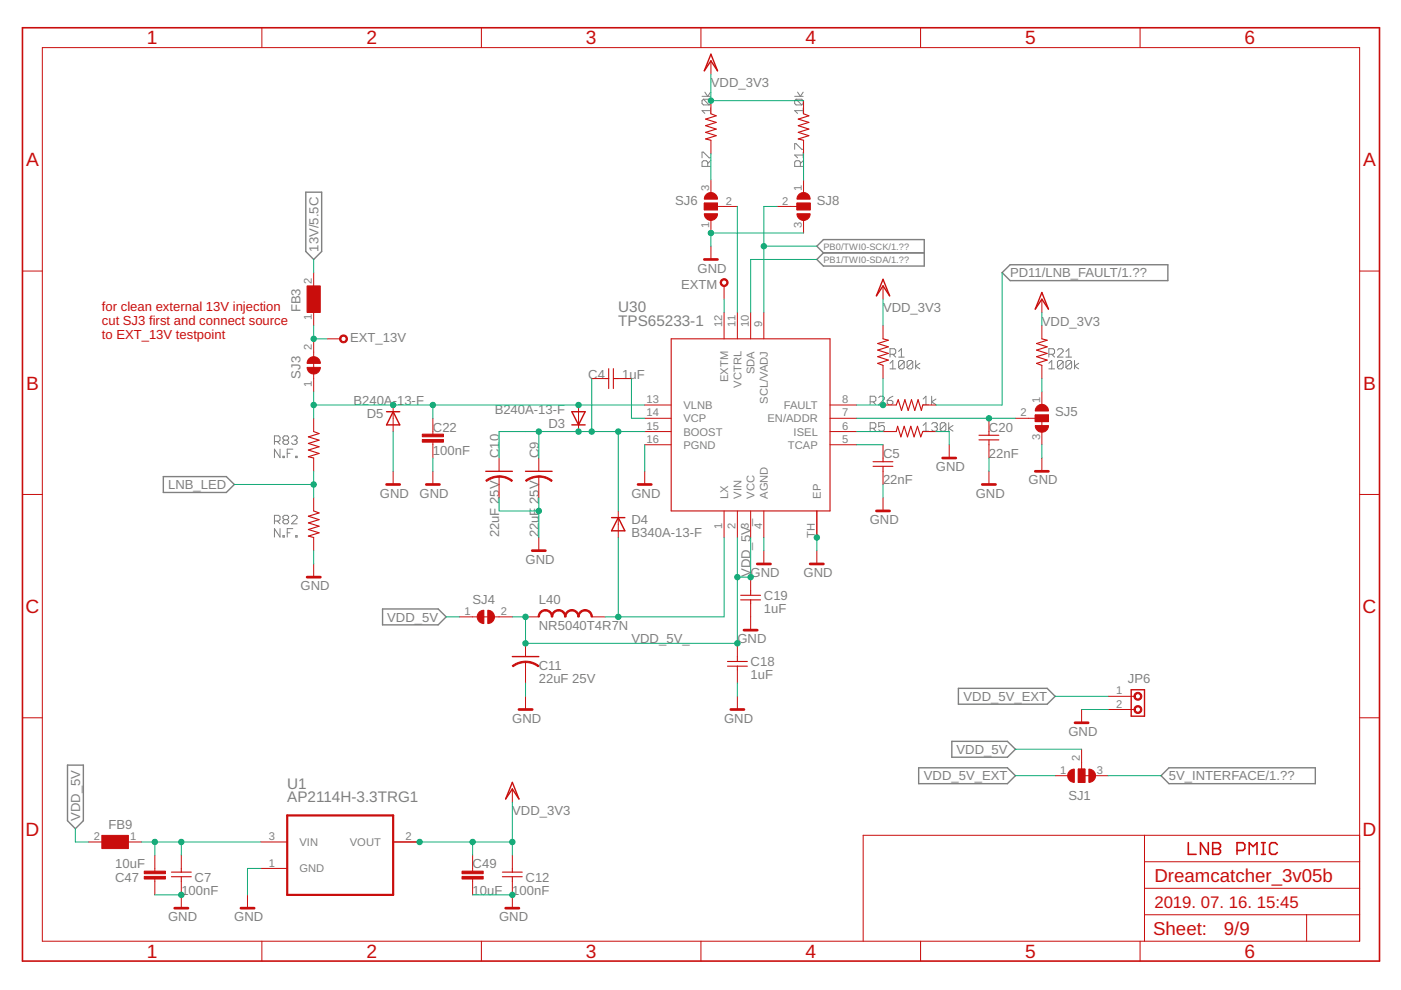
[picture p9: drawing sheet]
<svg xmlns="http://www.w3.org/2000/svg" width="297mm" height="210mm" viewBox="0 0 297 210" stroke-linecap="round" stroke-linejoin="round" font-family="sans-serif">
<g fill="none" stroke="#808080" stroke-width=".21">
<path d="M149.4 19.5l.7 .9 .5-.9M169.1 19.5l.6 .9 .6-.9M148.8 33.5v-1.2h.3l1.2 1.2h.3M148.8 20.4h1.8M149.1 21h1.2l.3 .3v.6l-.3 .3M149.1 21l-.3 .3v.6l.3 .3h1.2M149.1 21l1.2 1.2M150.1 35.3v-.9l-.4-.3h-.6l-.3 .3v.9h1.8M150.6 23.5h-1.8l.6 .5M150.6 22.9v1.1M150.6 34.1l-.5 .6M168.5 20.4h1.8"/>
<path d="M168.5 31.7v-1.2h.3l1.2 1.2h.3M168.8 21l-.3 .3v.6l.3 .3h1.2M168.8 21h1.2l.3 .3v.6l-.3 .3M168.8 21l1.2 1.2M169.7 35.3v-.9l-.3-.3h-.6l-.3 .3v.9h1.8M170.3 23.5h-1.8l.6 .5M170.3 22.9v1.1M170.3 32.3v1.2M170.3 34.1l-.6 .6M170.3 32.9h-1.8l.6 .6M188.7 77l.6-.6v1.8M188.7 78.2h1.2"/>
<path d="M188.7 75.1h.9l.3-.3v-.6l-.3-.3h-.9v1.8M189.3 75.1l.6 .6M190.5 74.5l.6-.6v1.8M190.5 75.7h1.2M191.7 76.7v1.2l-.3 .3h-.6l-.3-.3M191.7 76.7l-.3-.3h-.6l-.3 .3v1.2M191.7 76.7l-1.2 1.2M193.5 76.7v1.2l-.3 .3h-.6l-.3-.3M193.5 76.7l-.3-.3h-.6l-.3 .3v1.2M193.5 76.7l-1.2 1.2M194.1 76.4v1.8M195 77l-.9 .6 .9 .6"/>
<path d="M222.4 78.2h1.2M222.4 77l.6-.6v1.8M222.4 75.1h.9l.3-.3v-.6l-.3-.3h-.9v1.8M223 75.1l.6 .6M224.2 74.2l.3-.3h.6l.3 .3v.3l-1.2 1.2h1.2M225.4 76.7v1.2l-.3 .3h-.6l-.3-.3M225.4 76.7l-.3-.3h-.6l-.3 .3v1.2M225.4 76.7l-1.2 1.2M226 75.7h1.2M226 74.5l.6-.6v1.8M227.2 76.7v1.2l-.3 .3h-.6l-.3-.3M227.2 76.7l-.3-.3h-.6l-.3 .3v1.2"/>
<path d="M227.2 76.7l-1.2 1.2M227.8 76.4v1.8M228.7 77l-.9 .6 .9 .6M58.2 93.6h.9l.3-.3v-.6l-.3-.3h-.9v1.8M58.8 93.6l.6 .6M59.4 95.2v1.8l-1.2-1.8v1.8M60 96.7h.3v.3h-.3zM60.3 93.3l-.3-.3v-.3l.3-.3h.6l.3 .3v.3l-.3 .3M60.3 93.3l-.3 .3v.3l.3 .3h.6l.3-.3v-.3l-.3-.3M60.3 93.3h.6M60.9 96.1h.6M61.8 92.7l.3-.3h.6l.3 .3v.3l-.3 .3"/>
<path d="M62.1 95.2h-1.2v1.8M62.4 93.3h.3M62.7 96.7h.3v.3h-.3zM62.7 93.3l.3 .3v.3l-.3 .3h-.6l-.3-.3M184.5 90.8h.9l.3-.3v-.6l-.3-.3h-.9v1.8M184.5 85.2h.9l.3-.3v-.6l-.3-.3h-.9v1.8M185.1 90.8l.6 .6M185.1 85.2l.6 .6M186.3 84.3l.3-.3h.6l.3 .3v.3l-1.2 1.2h1.2M187.5 89.6h-1.2v.9l.6-.3h.3l.3 .3v.6l-.3 .3h-.6l-.3-.3M188.1 84.9h.9l.3 .3v.3l-.3 .3h-.6l-.3-.3zM189.3 84l-.6 .3-.6 .6"/>
<path d="M195.7 90.2l.6-.6v1.8M195.7 84.6l.6-.6v1.8M195.7 91.4h1.2M195.7 85.8h1.2M197.5 89.9l.3-.3h.6l.3 .3v.3l-.3 .3M197.5 84v1.8M198.1 90.5h.3M198.4 90.5l.3 .3v.3l-.3 .3h-.6l-.3-.3M198.4 84.6l-.9 .6 .9 .6M200.5 89.9v1.2l-.3 .3h-.6l-.3-.3M200.5 89.9l-.3-.3h-.6l-.3 .3v1.2M200.5 89.9l-1.2 1.2"/>
<path d="M201.1 89.6v1.8M202.1 90.2l-1 .6 1 .6M58.2 110.5h.9l.3-.3v-.6l-.3-.3h-.9v1.8M58.8 110.5l.6 .6M59.4 112.1v1.8l-1.2-1.8v1.8M60 113.6h.3v.3h-.3zM60.3 110.2l-.3-.3v-.3l.3-.3h.6l.3 .3v.3l-.3 .3M60.3 110.2l-.3 .3v.3l.3 .3h.6l.3-.3v-.3l-.3-.3M60.3 110.2h.6M60.9 113h.6M61.8 109.6l.3-.3h.6l.3 .3v.3l-1.2 1.2h1.2M62.1 112.1h-1.2v1.8"/>
<path d="M62.7 113.6h.3v.3h-.3z"/>
</g>
<path d="M64.8 40.7h3.4v12.6l-1.7 1.7-1.7-1.7zM174.6 50.8h21.4v5.6h-21.4l-1.4-1.4 1.4-1.4-1.4-1.4zM174.6 53.6h21.4M212.5 57.8l1.7-1.7h33.4v3.4h-33.4zM34.6 101h13.4l1.7 1.7-1.7 1.7h-13.4zM81.1 129.1h11.8l1.7 1.7-1.7 1.7h-11.8zM201.8 157.2h11.8l1.7 1.7-1.7 1.6h-11.8zM203.2 145.9h18.8l1.7 1.7-1.7 1.7h-18.8zM14.3 162.2h3.4v11.8l-1.7 1.7-1.7-1.7zM194.8 162.8h18.8l1.7 1.7-1.7 1.7h-18.8zM246.2 164.5l1.6-1.7h31.1v3.4h-31.1z" fill="none" stroke="#808080" stroke-width=".3"/>
<path d="M4.8 5.9h287.7v197.9h-287.7zM251.9 178.7v2.4h1.7M256.2 178.7v2.4l-1.7-2.4v2.4M257.1 178.7h1.3l.4 .4v.4l-.4 .4 .4 .4v.4l-.4 .4h-1.3zM257.1 179.9h1.3M267.5 178.7h.8M267.9 178.7v2.4M270.8 179.1l-.4-.4h-.8l-.4 .4v1.6l.4 .4h.8l.4-.4M262.3 180.3h1.2l.4-.4v-.8l-.4-.4h-1.2v2.4M264.9 181.1v-2.4l.8 .8 .8-.8v2.4M267.5 181.1h.8" fill="none" stroke="#c90d0c" stroke-width=".34"/>
<g fill="none" stroke="#c90d0c" stroke-width=".21">
<path d="M9 10.1h279.3v189.5h-279.3zM55.5 5.9v4.2M102.1 5.9v4.2M148.6 5.9v4.2M150.7 12.9v2.8M195.2 5.9v4.2M241.7 5.9v4.2M150.7 21.3v2.8M150.7 29.7v2.9M150.7 38.2v2.8M170.4 21.3v2.8M170.4 29.7v2.9"/>
<path d="M170.4 38.2v2.8M4.8 57.5h4.2M66.5 57.8v2.8M149.3 43.1h2.8v1.4h-2.8zM150.7 46.6v2.8M150.7 52.2v2.8M152.1 43.8h4.2M164.8 43.8h4.2M169 43.1h2.8v1.4h-2.8zM170.4 46.6v2.8M288.3 57.5h4.2M66.5 66.2v2.8"/>
<path d="M66.5 71.8v3.8M66.5 76.1v2.8M66.5 79.3v3.8M69.3 71.8h2.8M153.5 60.6v2.8M153.5 66.2v5.6M156.3 66.2v5.6M159.2 66.2v5.6M161.9 66.2v5.6M187.2 60.6v2.8M187.2 69v2.8M187.2 77.5v2.8"/>
<path d="M220.9 63.4v2.8M220.9 69v2.8M220.9 77.5v2.8M66.5 88.7v2.8M66.5 97.1v2.8M83.4 85.9v5.6M83.4 99.9v2.8M91.8 88.7v3.4M91.8 93.7v3.4M91.8 99.9v2.8M105.8 97.1v2.8M114.2 97.1v2.8"/>
<path d="M122.7 85.9v5.6M125.5 80.3h2.8M131.1 80.3h2.8M136.7 91.5h5.6M136.7 88.7h5.6M136.7 85.9h5.6M136.7 94.3h5.6M136.7 99.9v2.8M176 91.5h5.6M176 88.7h5.6M176 85.9h5.6M176 94.3h5.6"/>
<path d="M187.2 91.5h2.8M187.2 85.9h2.8M187.2 94.3v2.8M187.2 99.9v2.8M195.6 91.5h2.8M195.6 85.9h2.8M201.3 94.3v2.8M209.7 88.7v2.8M209.7 94.3v2.8M209.7 99.9v2.8M215.3 88.7h4.2M219.5 88h2.8v1.4h-2.8z"/>
<path d="M220.9 83.1v2.8M220.9 88.7v5.6M220.9 97.1v2.8M4.8 104.8h4.2M66.5 105.5v2.8M66.5 114v2.8M66.5 119.6v2.8M105.8 101v4.5M114.2 101v4.5M114.2 114v2.8M131.1 108.3v5.7M153.5 108.3v5.7"/>
<path d="M156.3 108.3v5.7M159.2 108.3v5.7M161.9 108.3v5.7M161.9 116.8v2.8M173.2 108.3v5.7M173.2 116.8v2.8M187.2 105.5v2.8M288.3 104.8h4.2M97.4 130.8h3.8M101.6 130.8h2.8M104.8 130.8h3.8M111.4 130.8h2.8"/>
<path d="M111.4 136.4v2.8M125.5 130.8h2.8M156.3 136.4v2.8M159.2 122.4v2.8M159.2 128v5.6M4.8 152.2h4.2M111.4 140.3v4.5M111.4 147.6v2.8M156.3 142v2.8M156.3 147.6v2.8M229.3 150.4v2.8M229.3 158.9v4.2"/>
<path d="M234.9 147.6h5.6M234.9 150.4h5.6M288.3 152.2h4.2M18.8 178.5h2.8M27.2 178.5h2.8M55.3 178.5h5.6M83.4 178.5h5.6M108.6 167.3v2.8M223.7 164.5h2.8M228.6 163.1h1.4v2.8h-1.4zM229.3 164.5h5.6M242.7 177.1v22.5"/>
<path d="M288.3 177.1h-105.3v22.5M32.8 181.3v3.4M32.8 186.4v3.3M38.4 181.3v2.8M38.4 186.9v5.7M52.5 189.7v2.9M55.3 184.1h5.6M55.5 199.6v4.2M100.2 181.3v3.4M100.2 186.4v3.3M102.1 199.6v4.2M108.6 181.3v2.8"/>
<path d="M108.6 186.9v5.7M148.6 199.6v4.2M195.2 199.6v4.2M241.7 199.6v4.2M242.7 194h45.6M242.7 188.3h45.6M242.7 182.7h45.6M277 194v5.6"/>
</g>
<path d="M60.9 172.9h22.5v16.8h-22.5z" fill="none" stroke="#c90d0c" stroke-width=".47"/>
<g fill="none" stroke="#c90d0c" stroke-width=".57">
<path d="M149.3 55h2.8M199.9 97.1h2.7M219.5 99.9h2.8M82 102.7h2.8M90.4 102.7h2.8M112.8 116.8h2.8M135.3 102.7h2.8M160.5 119.6h2.9M171.8 119.6h2.8M185.8 108.3h2.8M208.3 102.7h2.8M65.1 122.4h2.8"/>
<path d="M157.7 133.6h2.8M110 150.4h2.8M154.9 150.4h2.8M227.9 153.2h2.8M37 192.6h2.9M51.1 192.6h2.8M107.2 192.6h2.8"/>
</g>
<g fill="none" stroke="#c90d0c" stroke-width=".3">
<path d="M150.7 11.5l1.4 3.5-1.4-2.1-1.4 2.1zM187.2 59.2l1.4 3.5-1.4-2.1-1.4 2.1zM220.9 62l1.4 3.5-1.4-2.1-1.4 2.1zM82 87.3h2.8M83.4 87.3l1.4 2.8h-2.8zM103 99.9h5.6M111.4 99.9h5.7M121.2 87.3h2.9l-1.4 2.8zM121.2 90.1h2.9M129.7 109.7h2.8M131.1 109.7l1.4 2.8h-2.8zM108.6 139.2h5.6"/>
<path d="M239.8 146.2h2.9v5.6h-2.9zM108.6 165.9l1.4 3.5-1.4-2.1-1.4 2.1z"/>
</g>
<g fill="#c90d0c" stroke="#c90d0c" stroke-width=".21">
<path d="M30.6 184.7h4.5v.6h-4.5z"/>
<path d="M30.6 185.8h4.5v.6h-4.5z"/>
<path d="M98 184.7h4.4v.6h-4.4z"/>
<path d="M98 185.8h4.4v.6h-4.4z"/>
<path d="M65.1 60.6h2.8v5.7h-2.8z"/>
<path d="M21.6 177.1h5.6v2.8h-5.6z"/>
<path d="M219.5 88h2.8v1.4h-2.8z"/>
<path d="M149.3 43.1h2.8v1.4h-2.8z"/>
<path d="M169 43.1h2.8v1.4h-2.8z"/>
<path d="M89.5 92.1h4.5v.5h-4.5z"/>
<path d="M89.5 93.2h4.5v.5h-4.5z"/>
<path d="M228.6 163.1h1.4v2.8h-1.4z"/>
</g>
<g fill="none" stroke="#c90d0c" stroke-width=".23">
<path d="M150.7 24.1l1.1 .5-2.2 .7 2.2 .7-2.2 .6 2.2 .8-2.2 .7 2.2 .7-2.2 .7 1.1 .2M170.4 24.1l1.1 .5-2.3 .7 2.3 .7-2.3 .6 2.3 .8-2.3 .7 2.3 .7-2.3 .7 1.2 .2M129.1 78.2v4.2M130 78.2v4.2M142.3 71.8h33.7v36.5h-33.7zM187.2 71.8l1.1 .3-2.2 .7 2.2 .7-2.2 .7 2.2 .7-2.2 .7 2.2 .7-2.2 .7 1.1 .5M220.9 71.8l1.1 .3-2.2 .7 2.2 .7-2.2 .7 2.2 .7-2.2 .7 2.2 .7-2.2 .7 1.1 .5M66.5 91.5l1.1 .4-2.2 .7 2.2 .7-2.2 .7 2.2 .7-2.2 .7 2.2 .7-2.2 .7 1.1 .3M128.3 80.3h.8M130.1 80.3h1M185.1 98.9h4.2M185.1 97.9h4.2"/>
<path d="M187.2 97.1v.8M187.2 98.9v1M190 91.5l.3-1.1 .7 2.2 .7-2.2 .7 2.2 .7-2.2 .7 2.2 .7-2.2 .7 2.2 .4-1.1M190 85.9l.4-1.1 .7 2.2 .8-2.2 .7 2.2 .7-2.2 .7 2.2 .6-2.2 .7 2.2 .3-1.1M207.6 93.3h4.2M207.6 92.3h4.2M209.7 91.5v.8M209.7 93.3v1M66.5 108.3l1.1 .5-2.2 .7 2.2 .7-2.2 .7 2.2 .7-2.2 .7 2.2 .7-2.2 .7 1.1 .3M156.3 139.2v1M157 126.2h4.2M157 127.2h4.2"/>
<path d="M159.2 125.2v1M159.2 127.2v.8M154.2 140.3h4.3M154.2 141.2h4.3M156.3 141.2v.8M36.3 185.9h4.3M36.3 184.9h4.3M38.4 184.1v.8M38.4 185.9v1M106.5 185.9h4.2M106.5 184.9h4.2M108.6 184.1v.8"/>
<path d="M108.6 185.9v1"/>
</g>
<g fill="#c90d0c" stroke="#c90d0c" stroke-width=".21">
<path d="M65.5 76.1a1.41 1.41 0 0 1 1.6-.4 1.41 1.41 0 0 1 .8 1.3h-2.8z" fill-rule="evenodd"/>
<path d="M65.1 77.9h2.8a1.41 1.41 0 0 1-1.4 1.4 1.41 1.41 0 0 1-1.4-1.4z" fill-rule="evenodd"/>
<path d="M72.2 71.3a.84 .84 0 0 1 1.3 .1 .84 .84 0 0 1-.4 1.2 .84 .84 0 0 1-1.1-.8h.3a.56 .56 0 0 1 .7-.5 .56 .56 0 0 1 .2 .9 .56 .56 0 0 1-.9-.2v-.2h-.3z" fill-rule="evenodd"/>
<path d="M114.5 129.7l.6-.4 .5-.1v.3l-.5 .1-.4 .4-.3 .8h-.3l.1-.5z" fill-rule="evenodd"/>
<path d="M115.6 129.2a1.52 1.52 0 0 1 1.6 1.6h-.3l-.1-.6-.4-.4-.8-.3z" fill-rule="evenodd"/>
<path d="M117.3 129.7l.6-.4 .5-.1v.3l-.7 .3-.4 .4-.1 .6h-.3l.1-.5z" fill-rule="evenodd"/>
<path d="M118.4 129.2a1.52 1.52 0 0 1 1.6 1.6h-.3l-.1-.6-.4-.4-.8-.3z" fill-rule="evenodd"/>
<path d="M120.2 129.7l.5-.4 .5-.1v.3l-.7 .3-.4 .4-.1 .6h-.3l.1-.5z" fill-rule="evenodd"/>
<path d="M121.2 129.2a1.52 1.52 0 0 1 1.6 1.6h-.3l-.1-.6-.4-.4-.8-.3z" fill-rule="evenodd"/>
<path d="M123 129.7l.5-.4 .6-.1v.3l-.8 .3-.4 .4-.1 .6h-.3l.1-.5z" fill-rule="evenodd"/>
<path d="M124.1 129.2a1.52 1.52 0 0 1 1.5 1.6h-.3l-.1-.6-.4-.4-.7-.3z" fill-rule="evenodd"/>
<path d="M114.2 100.9h.3a4.4 4.4 0 0 1 2.6 1l-.2 .2-1-.6-1.7-.3z" fill-rule="evenodd"/>
<path d="M111.4 101.9l1.4-.8 1.4-.2v.3l-1.1 .1-1.5 .8z" fill-rule="evenodd"/>
<path d="M105.8 100.9h.3a4.4 4.4 0 0 1 2.5 1l-.1 .2-1.5-.8-1.2-.1z" fill-rule="evenodd"/>
<path d="M103 101.9l1.3-.8 1.5-.2v.3l-1.1 .1-1.5 .8z" fill-rule="evenodd"/>
<path d="M111.4 140.2h.3a4.4 4.4 0 0 1 2.6 1l-.2 .2-1.5-.8-1.2-.1z" fill-rule="evenodd"/>
<path d="M108.6 141.1l1.3-.7 1.5-.2v.3l-1.6 .3-1 .6z" fill-rule="evenodd"/>
<path d="M103.4 129.4a1.41 1.41 0 0 1 1.4 1.4 1.41 1.41 0 0 1-1.4 1.4z" fill-rule="evenodd"/>
<path d="M101.6 129.8l.5-.3 .5-.1v2.8a1.42 1.42 0 0 1-1.3-.9 1.42 1.42 0 0 1 .3-1.5z" fill-rule="evenodd"/>
<path d="M219.5 90.2h2.8a1.4 1.4 0 0 1-1.4 1.4 1.4 1.4 0 0 1-1.4-1.4z" fill-rule="evenodd"/>
<path d="M219.9 86.1a1.4 1.4 0 0 1 1.5-.3 1.4 1.4 0 0 1 .9 1.3h-2.8l.1-.4z" fill-rule="evenodd"/>
<path d="M152.9 59.4a.84 .84 0 0 1 1.3 0 .84 .84 0 0 1-.4 1.3 .84 .84 0 0 1-1.1-.8h.3a.57 .57 0 0 1 .8-.5 .57 .57 0 0 1 .1 1 .57 .57 0 0 1-.9-.3v-.2h-.3z" fill-rule="evenodd"/>
<path d="M149.7 41.2a1.4 1.4 0 0 1 1.6-.3 1.4 1.4 0 0 1 .8 1.3h-2.8l.1-.4z" fill-rule="evenodd"/>
<path d="M149.3 45.3h2.8a1.4 1.4 0 0 1-1.4 1.4 1.4 1.4 0 0 1-1.4-1.4z" fill-rule="evenodd"/>
<path d="M169 45.3h2.8a1.4 1.4 0 0 1-1.4 1.4 1.4 1.4 0 0 1-1.4-1.4z" fill-rule="evenodd"/>
<path d="M169.4 41.2a1.4 1.4 0 0 1 1.5-.3 1.4 1.4 0 0 1 .9 1.3h-2.8v-.4z" fill-rule="evenodd"/>
<path d="M230.9 163.1a1.41 1.41 0 0 1 1.4 1.4 1.41 1.41 0 0 1-1.4 1.4z" fill-rule="evenodd"/>
<path d="M226.8 163.5l1-.4v2.8a1.42 1.42 0 0 1-1.3-.9 1.42 1.42 0 0 1 .3-1.5z" fill-rule="evenodd"/>
<path d="M240.6 147.1a.84 .84 0 0 1 1.3 0 .84 .84 0 0 1-.4 1.3 .84 .84 0 0 1-1.1-.8h.3a.56 .56 0 0 1 .7-.5 .56 .56 0 0 1 .3 .9 .56 .56 0 0 1-1-.2v-.2h-.3z" fill-rule="evenodd"/>
<path d="M240.6 149.9a.84 .84 0 0 1 1.3 0 .84 .84 0 0 1-.4 1.3 .84 .84 0 0 1-1.1-.8h.3a.56 .56 0 0 1 .7-.5 .56 .56 0 0 1 .3 .9 .56 .56 0 0 1-1-.2v-.2h-.3z" fill-rule="evenodd"/>
</g>
<g fill="none" stroke="#0dab76" stroke-width=".21">
<path d="M150.7 15.7v5.6h19.7M150.7 32.6v5.6M170.4 32.6v5.6M66.5 55v2.8M156.3 43.8v22.4M161.9 52.2h11.3M164.8 43.8h-2.9v22.4M170.4 49.4h-19.7v2.8M173.2 55h-14v11.2M212.5 57.8v28.1h-14.1M66.5 69v2.8h2.8M153.5 63.4v2.8"/>
<path d="M187.2 63.4v5.6M220.9 66.2v2.8M66.5 83.1v5.6M66.5 99.9v5.6M66.5 85.9h70.2M83.4 91.5v8.4M91.8 85.9v2.8M91.8 97.1v2.8M114.2 91.5v5.6M125.5 80.3v11.2M131.1 91.5v16.8M133.9 80.3v8.4h2.8"/>
<path d="M136.7 94.3v5.6M136.7 91.5h-30.9v5.6M181.6 91.5h5.6M181.6 94.3h5.6M181.6 88.7h33.7M187.2 80.3v5.6h-5.6M198.4 91.5h2.9v2.8M209.7 97.1v2.8M220.9 80.3v2.8M220.9 94.3v2.8M49.7 102.7h16.8M66.5 116.8v2.8"/>
<path d="M105.8 105.5v2.8h8.4M114.2 105.5v8.5M131.1 114v16.8M153.5 114v16.8h-25.2M156.3 114v22.4h-44.9v-5.6h-2.8M159.2 114v8.4h-2.9M161.9 114v2.8M173.2 114v2.8M187.2 102.7v2.8M94.6 130.8h2.8M111.4 144.8v2.8M156.3 144.8v2.8"/>
<path d="M215.3 158.9h14M223.7 147.6h11.2M229.3 150.4h5.6M16 175.7v2.8h2.8M30 178.5h25.3M32.8 178.5v2.8M38.4 178.5v2.8M89 178.5h19.6M100.2 178.5v2.8M108.6 170.1v11.2M215.3 164.5h8.4M234.9 164.5h11.3"/>
<path d="M32.8 189.7h5.6M55.3 184.1h-2.8v5.6M100.2 189.7h8.4"/>
</g>
<g fill="#0dab76" stroke="#0dab76" stroke-width=".21">
<circle cx="38.4" cy="189.7" r=".57"/>
<circle cx="108.6" cy="189.7" r=".57"/>
<circle cx="173.2" cy="114" r=".57"/>
<circle cx="114.2" cy="108.3" r=".57"/>
<circle cx="150.7" cy="49.4" r=".57"/>
<circle cx="89" cy="178.5" r=".57"/>
<circle cx="108.6" cy="178.5" r=".57"/>
<circle cx="100.2" cy="178.5" r=".57"/>
<circle cx="150.7" cy="21.3" r=".57"/>
<circle cx="38.4" cy="178.5" r=".57"/>
<circle cx="32.8" cy="178.5" r=".57"/>
<circle cx="66.5" cy="71.8" r=".57"/>
<circle cx="187.2" cy="85.9" r=".57"/>
<circle cx="131.1" cy="130.8" r=".57"/>
<circle cx="131.1" cy="91.5" r=".57"/>
<circle cx="122.7" cy="91.5" r=".57"/>
<circle cx="114.2" cy="91.5" r=".57"/>
<circle cx="125.5" cy="91.5" r=".57"/>
<circle cx="122.7" cy="85.9" r=".57"/>
<circle cx="83.4" cy="85.9" r=".57"/>
<circle cx="91.8" cy="85.9" r=".57"/>
<circle cx="66.5" cy="85.9" r=".57"/>
<circle cx="209.7" cy="88.7" r=".57"/>
<circle cx="161.9" cy="52.2" r=".57"/>
<circle cx="111.4" cy="130.8" r=".57"/>
<circle cx="111.4" cy="136.4" r=".57"/>
<circle cx="156.3" cy="136.4" r=".57"/>
<circle cx="156.3" cy="122.4" r=".57"/>
<circle cx="159.2" cy="122.4" r=".57"/>
<circle cx="66.5" cy="102.7" r=".57"/>
</g>
<g font-size="4.1" fill="#c90d0c">
<text x="31.1" y="9.4">1</text>
<text x="77.7" y="9.4">2</text>
<text x="124.2" y="9.4">3</text>
<text x="170.8" y="9.4">4</text>
<text x="217.3" y="9.4">5</text>
<text x="263.9" y="9.4">6</text>
<text x="5.5" y="35.2">A</text>
<text x="289" y="35.2">A</text>
<text x="5.5" y="82.6">B</text>
<text x="289" y="82.6">B</text>
<text x="5.4" y="130">C</text>
<text x="288.9" y="130">C</text>
<text x="5.4" y="177.3">D</text>
<text x="288.9" y="177.3">D</text>
<text x="31.1" y="203.1">1</text>
<text x="77.7" y="203.1">2</text>
<text x="124.2" y="203.1">3</text>
<text x="170.8" y="203.1">4</text>
<text x="217.3" y="203.1">5</text>
<text x="263.9" y="203.1">6</text>
</g>
<g font-size="4" fill="#c90d0c">
<text x="244.8" y="186.9">Dreamcatcher_3v05b</text>
<text x="244.5" y="198.3">Sheet:</text>
<text x="259.5" y="198.2">9/9</text>
</g>
<text font-size="3.6" fill="#c90d0c" x="244.8" y="192.5">2019. 07. 16. 15:45</text>
<g font-size="3.2" fill="#808080">
<text x="131.1" y="69">TPS65233-1</text>
<text x="131.1" y="66.2">U30</text>
<text x="60.9" y="167.3">U1</text>
<text x="60.9" y="170.1">AP2114H-3.3TRG1</text>
</g>
<g font-size="2.8" fill="#808080">
<text x="150.7" y="18.5">VDD_3V3</text>
<text x="143.1" y="43.4">SJ6</text>
<text x="173.2" y="43.4">SJ8</text>
<text x="67.5" y="53.3" transform="rotate(-90 67.5 53.3)">13V/5.5C</text>
<text x="147.9" y="57.8">GND</text>
<text x="214.2" y="58.8">PD11/LNB_FAULT/1.??</text>
<text x="144.4" y="61.3">EXTM</text>
<text x="63.7" y="66.2" transform="rotate(-90 63.7 66.2)">FB3</text>
<text x="187.2" y="66.2">VDD_3V3</text>
<text x="220.9" y="69">VDD_3V3</text>
<text x="74.2" y="72.6">EXT_13V</text>
<text x="63.7" y="80.3" transform="rotate(-90 63.7 80.3)">SJ3</text>
<text x="124.7" y="80.3">C4</text>
<text x="131.9" y="80.3">1uF</text>
<text x="74.9" y="85.9">B240A-</text>
<text x="77.7" y="88.7">D5</text>
<text x="84.2" y="85.9">13-F</text>
<text x="104.9" y="87.9">B240A-13-F</text>
<text x="223.7" y="88.3">SJ5</text>
<text x="91.8" y="91.5">C22</text>
<text x="116.3" y="90.7">D3</text>
<text x="209.7" y="91.5">C20</text>
<text x="91.8" y="96.4">100nF</text>
<text x="105.8" y="97.1" transform="rotate(-90 105.8 97.1)">C10</text>
<text x="114.2" y="97.1" transform="rotate(-90 114.2 97.1)">C9</text>
<text x="187.2" y="97.1">C5</text>
<text x="198.4" y="99.9">GND</text>
<text x="209.7" y="97.1">22nF</text>
<text x="35.6" y="103.7">LNB_LED</text>
<text x="80.6" y="105.5">GND</text>
<text x="89" y="105.5">GND</text>
<text x="105.8" y="106.9" transform="rotate(-90 105.8 106.9)">25V</text>
<text x="114.2" y="106.9" transform="rotate(-90 114.2 106.9)">25V</text>
<text x="133.9" y="105.5">GND</text>
<text x="187.2" y="102.7">22nF</text>
<text x="206.9" y="105.5">GND</text>
<text x="218.1" y="102.7">GND</text>
<text x="105.8" y="114" transform="rotate(-90 105.8 114)">22uF</text>
<text x="114.2" y="114" transform="rotate(-90 114.2 114)">22uF</text>
<text x="133.9" y="114">B340A-13-F</text>
<text x="133.9" y="111.1">D4</text>
<text x="184.4" y="111.1">GND</text>
<text x="111.4" y="119.6">GND</text>
<text x="63.7" y="125.2">GND</text>
<text x="159.1" y="122.4" transform="rotate(-90 159.1 122.4)">VDD_5V_</text>
<text x="159.1" y="122.4">GND</text>
<text x="170.4" y="122.4">GND</text>
<text x="82.1" y="131.8">VDD_5V</text>
<text x="100.2" y="128">SJ4</text>
<text x="114.2" y="128">L40</text>
<text x="162" y="130">1uF</text>
<text x="162" y="127.1">C19</text>
<text x="114.2" y="133.6">NR5040T4R7N</text>
<text x="133.9" y="136.4">VDD_5V_</text>
<text x="156.3" y="136.4">GND</text>
<text x="114.2" y="142">C11</text>
<text x="159.1" y="144">1uF</text>
<text x="159.1" y="141.2">C18</text>
<text x="114.2" y="144.8">22uF 25V</text>
<text x="204.3" y="148.6">VDD_5V_EXT</text>
<text x="239.1" y="144.8">JP6</text>
<text x="108.6" y="153.2">GND</text>
<text x="153.5" y="153.2">GND</text>
<text x="202.8" y="159.8">VDD_5V</text>
<text x="226.5" y="156.1">GND</text>
<text x="195.9" y="165.5">VDD_5V_EXT</text>
<text x="247.8" y="165.5">5V_INTERFACE/1.??</text>
<text x="108.6" y="172.9">VDD_3V3</text>
<text x="226.5" y="169.7">SJ1</text>
<text x="17" y="174" transform="rotate(-90 17 174)">VDD_5V</text>
<text x="23" y="175.7">FB9</text>
<text x="24.4" y="184.1">10uF</text>
<text x="100.2" y="184.1">C49</text>
<text x="24.4" y="186.9">C47</text>
<text x="38.4" y="189.7">100nF</text>
<text x="41.3" y="186.9">C7</text>
<text x="100.2" y="189.7">10uF</text>
<text x="108.6" y="189.7">100nF</text>
<text x="111.4" y="186.9">C12</text>
<text x="35.6" y="195.4">GND</text>
<text x="49.7" y="195.4">GND</text>
<text x="105.8" y="195.4">GND</text>
</g>
<g font-size="2.8" fill="#c90d0c">
<text x="21.6" y="66">for clean external 13V injection</text>
<text x="21.6" y="68.9">cut SJ3 first and connect source</text>
<text x="21.6" y="71.8">to EXT_13V testpoint</text>
</g>
<g font-size="2.4" fill="#808080">
<text x="150.3" y="40.6" transform="rotate(-90 150.3 40.6)">3</text>
<text x="170" y="40.6" transform="rotate(-90 170 40.6)">1</text>
<text x="153.9" y="43.4">2</text>
<text x="165.9" y="43.4">2</text>
<text x="150.3" y="48.3" transform="rotate(-90 150.3 48.3)">1</text>
<text x="170" y="48.3" transform="rotate(-90 170 48.3)">3</text>
<text x="66.1" y="60.2" transform="rotate(-90 66.1 60.2)">2</text>
<text x="66.1" y="67.9" transform="rotate(-90 66.1 67.9)">1</text>
<text x="153.1" y="69.3" transform="rotate(-90 153.1 69.3)">12</text>
<text x="155.9" y="69.3" transform="rotate(-90 155.9 69.3)">11</text>
<text x="158.8" y="69.3" transform="rotate(-90 158.8 69.3)">10</text>
<text x="161.6" y="69.3" transform="rotate(-90 161.6 69.3)">9</text>
<text x="66.1" y="74.3" transform="rotate(-90 66.1 74.3)">2</text>
<text x="66.1" y="82" transform="rotate(-90 66.1 82)">1</text>
<text x="154.4" y="81" transform="rotate(-90 154.4 81)">EXTM</text>
<text x="157.2" y="82.2" transform="rotate(-90 157.2 82.2)">VCTRL</text>
<text x="160" y="79.3" transform="rotate(-90 160 79.3)">SDA</text>
<text x="137.1" y="85.5">13</text>
<text x="137.1" y="88.3">14</text>
<text x="144.9" y="86.7">VLNB</text>
<text x="144.9" y="89.5">VCP</text>
<text x="162.7" y="89.5">EN/ADDR</text>
<text x="162.8" y="85.6" transform="rotate(-90 162.8 85.6)">SCL/VADJ</text>
<text x="166.2" y="86.7">FAULT</text>
<text x="178.6" y="88.3">7</text>
<text x="178.6" y="85.5">8</text>
<text x="216.4" y="88.3">2</text>
<text x="220.5" y="85.5" transform="rotate(-90 220.5 85.5)">1</text>
<text x="137.1" y="91.1">15</text>
<text x="137.1" y="93.9">16</text>
<text x="144.9" y="92.3">BOOST</text>
<text x="144.9" y="95.1">PGND</text>
<text x="167.1" y="95.2">TCAP</text>
<text x="168.3" y="92.3">ISEL</text>
<text x="178.6" y="91.1">6</text>
<text x="178.6" y="93.9">5</text>
<text x="220.5" y="93.2" transform="rotate(-90 220.5 93.2)">3</text>
<text x="154.4" y="105.8" transform="rotate(-90 154.4 105.8)">LX</text>
<text x="157.2" y="105.8" transform="rotate(-90 157.2 105.8)">VIN</text>
<text x="160" y="105.8" transform="rotate(-90 160 105.8)">VCC</text>
<text x="162.8" y="105.8" transform="rotate(-90 162.8 105.8)">AGND</text>
<text x="174" y="105.8" transform="rotate(-90 174 105.8)">EP</text>
<text x="153.1" y="112.2" transform="rotate(-90 153.1 112.2)">1</text>
<text x="155.9" y="112.2" transform="rotate(-90 155.9 112.2)">2</text>
<text x="158.8" y="112.2" transform="rotate(-90 158.8 112.2)">3</text>
<text x="161.6" y="112.2" transform="rotate(-90 161.6 112.2)">4</text>
<text x="172.8" y="114.1" transform="rotate(-90 172.8 114.1)">TH</text>
<text x="98.5" y="130.4">1</text>
<text x="106.2" y="130.4">2</text>
<text x="236.7" y="147.2">1</text>
<text x="236.7" y="150">2</text>
<text x="228.9" y="161.3" transform="rotate(-90 228.9 161.3)">2</text>
<text x="224.8" y="164.1">1</text>
<text x="232.5" y="164.1">3</text>
<text x="19.9" y="178.1">2</text>
<text x="27.6" y="178.1">1</text>
<text x="57" y="178.1">3</text>
<text x="63.5" y="179.4">VIN</text>
<text x="74.2" y="179.4">VOUT</text>
<text x="85.9" y="178.1">2</text>
<text x="57" y="183.7">1</text>
<text x="63.5" y="185">GND</text>
</g>
<g font-size="2" fill="#808080">
<text x="174.6" y="52.9">PB0/TWI0-SCK/1.??</text>
<text x="174.6" y="55.7">PB1/TWI0-SDA/1.??</text>
</g>
</svg>
